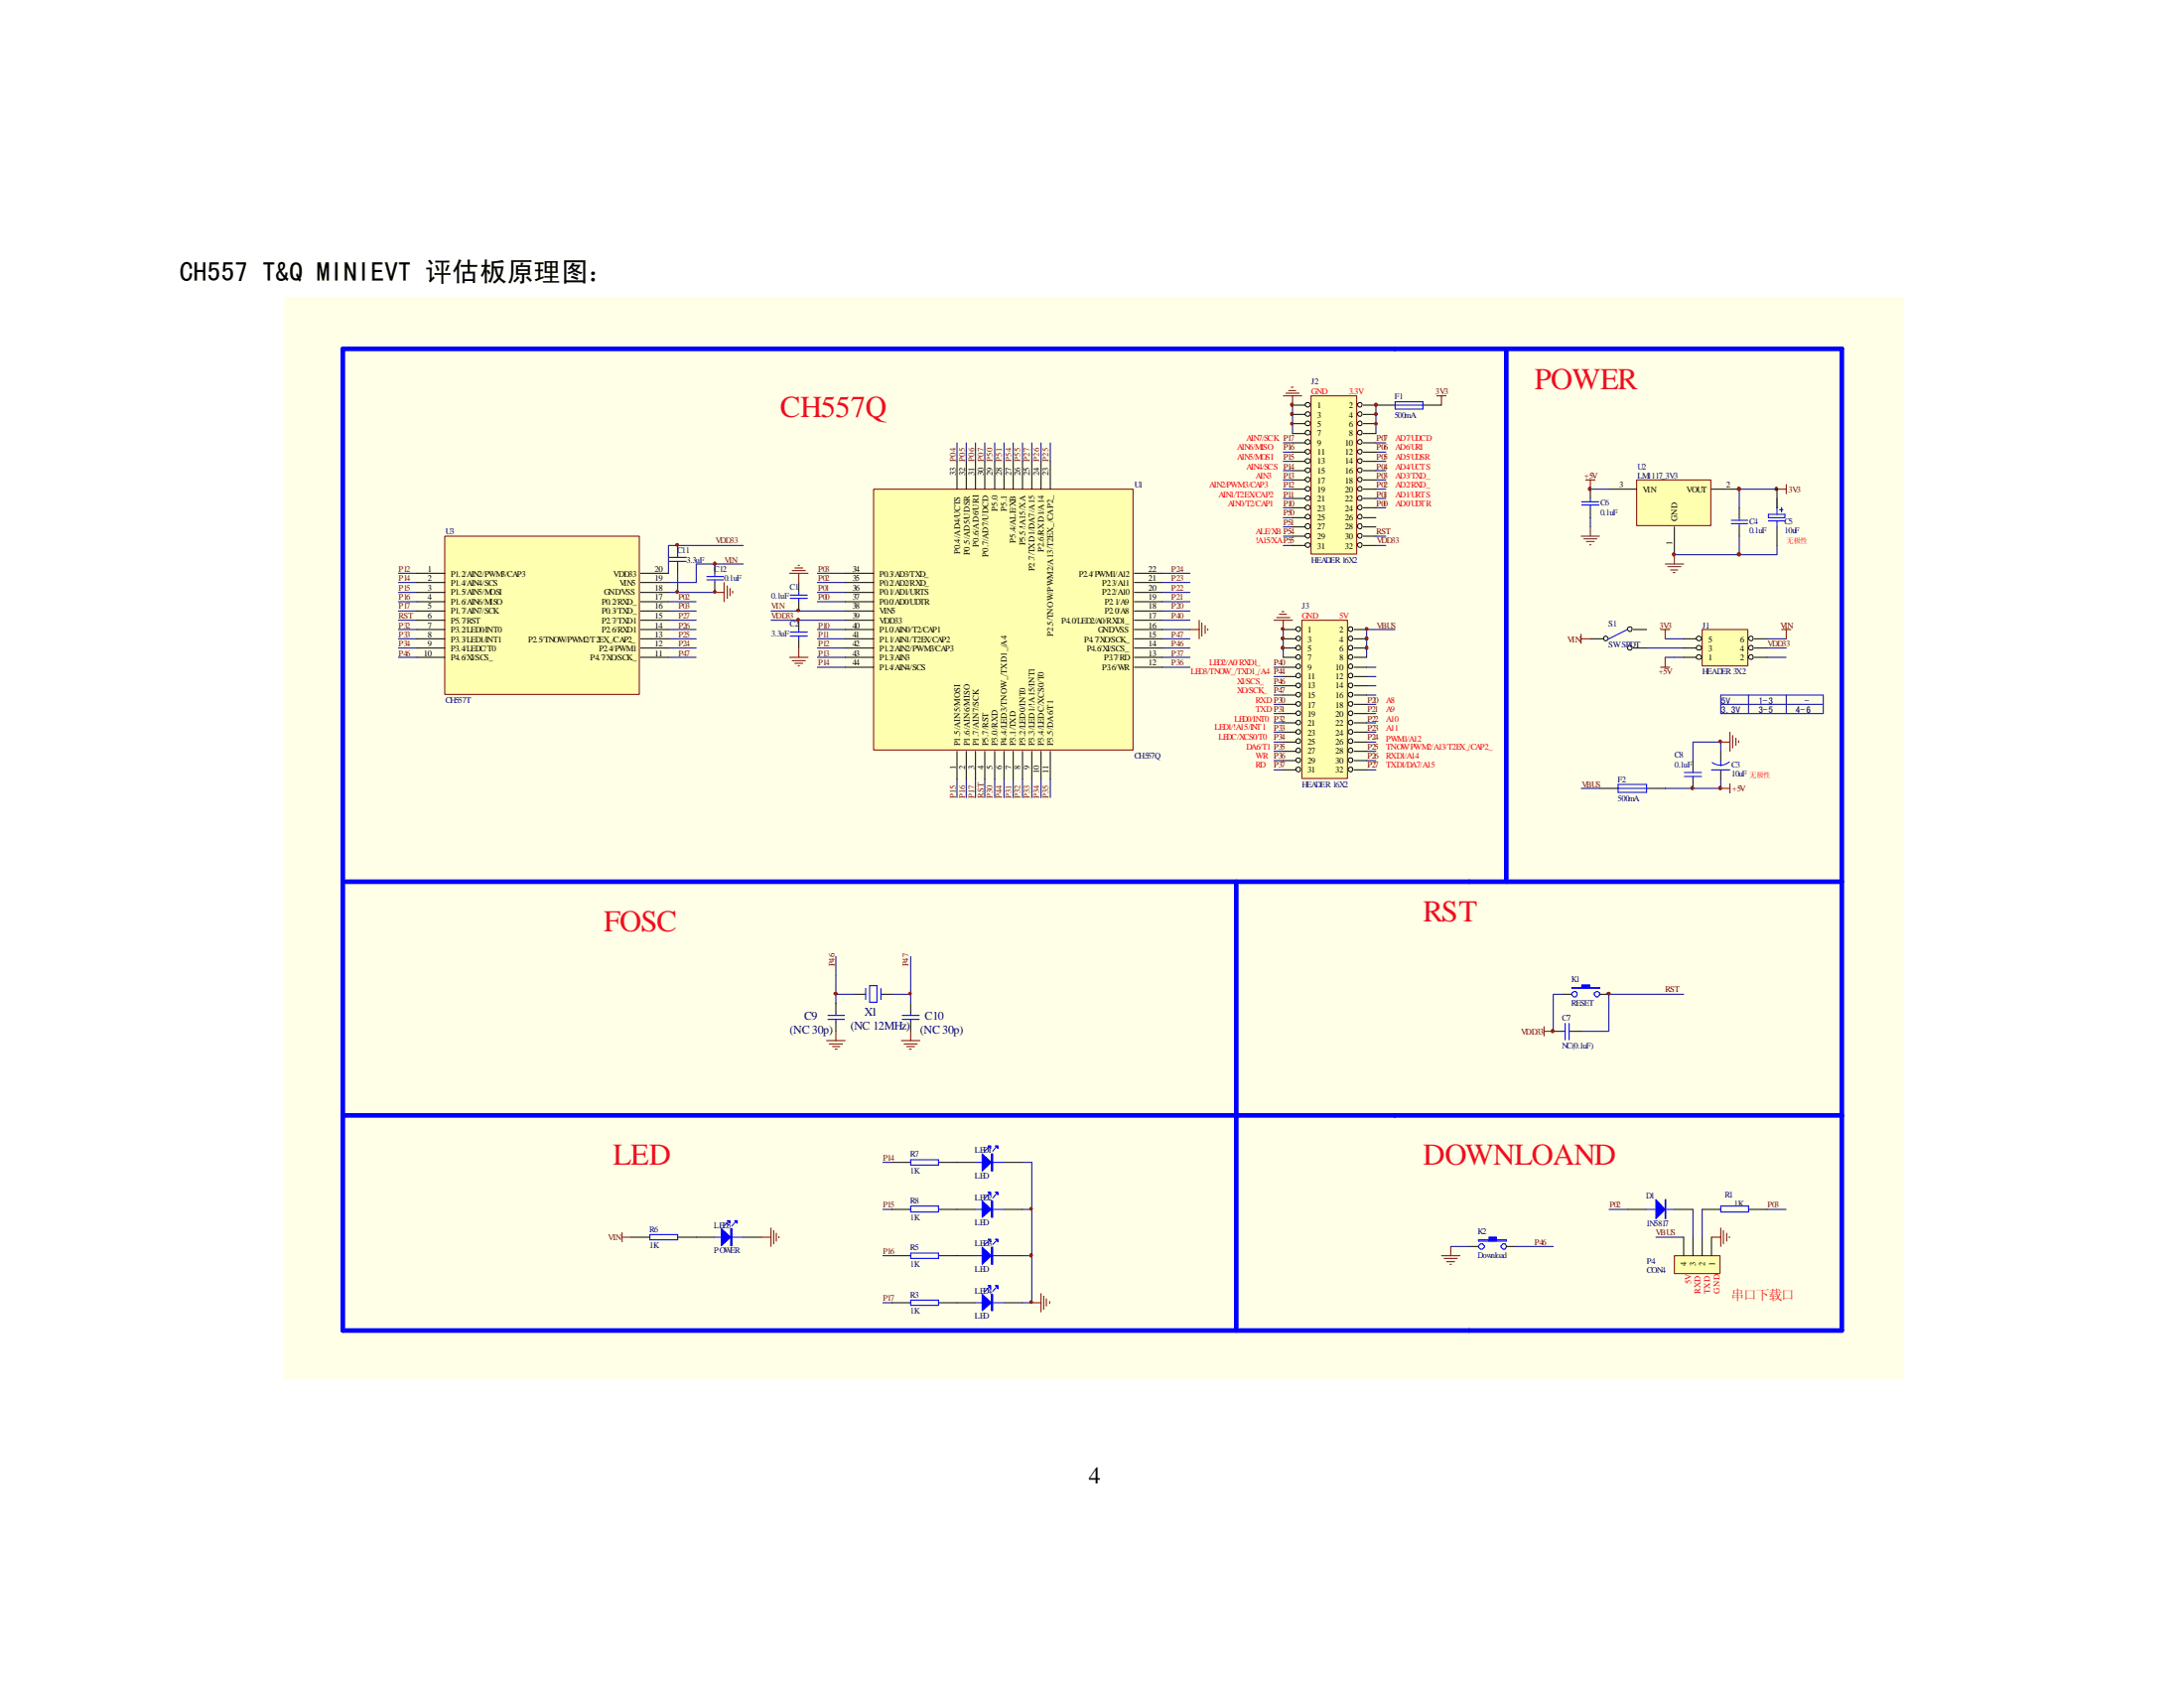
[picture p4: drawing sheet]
<svg xmlns="http://www.w3.org/2000/svg" width="279mm" height="216mm" viewBox="0 0 279 216" stroke-linecap="round" stroke-linejoin="round" font-family="sans-serif">
<path d="M36.4 38h207.2v138.4h-207.2z" fill-rule="evenodd" fill="#ffffe8"/>
<g fill="none" stroke="#000080" stroke-width=".13">
<path d="M122.4 56.6v2.4M123.6 56.6v2.4M124.8 56.6v2.4M126 56.6v2.4M127.3 56.6v2.4M128.4 56.6v2.4M129.6 56.6v2.4M130.8 56.6v2.4M132 56.6v2.4M133.2 56.6v2.4M134.4 56.6v2.4M98.6 79.3h9.5"/>
<path d="M98.6 78.1h9.5M104.6 73.3h3.5M104.6 74.5h3.5M104.6 75.8h3.5M104.6 77h3.5M148.7 73.3h3.5M148.7 74.5h3.5M148.7 75.8h3.5M148.7 77h3.5M148.7 79.3h3.5M148.7 78.1h3.5M104.6 82.9h3.5"/>
<path d="M104.6 80.5h3.5M104.6 81.7h3.5M104.6 84.1h3.5M104.6 85.3h3.5M122.4 99.7v2.3M123.6 99.7v2.3M124.8 99.7v2.3M126 99.7v2.3M127.3 99.7v2.3M128.4 99.7v2.3M129.6 99.7v2.3M130.8 99.7v2.3"/>
<path d="M132 99.7v2.3M133.2 99.7v2.3M134.4 99.7v2.3M148.7 82.9h3.5M148.7 80.5h3.5M148.7 81.7h3.5M148.7 84.1h3.5M148.7 85.3h3.5"/>
</g>
<g fill="none" stroke="#000" stroke-width=".13">
<path d="M102.2 74.5v1.3M102.2 77v1.1M102.2 79.3v1.2M102.2 81.7v1.2M216.6 97.3v1.2M216.6 99.7v1.1M204.6 100.8h2.4M210.7 100.8h2.3M106.9 128.4v1.1M106.9 130.7v1.2M109.3 127.2h1.3M112.9 127.2h1.2"/>
<path d="M116.5 128.4v1.1M116.5 130.7v1.2"/>
</g>
<g fill="none" stroke="#00f" stroke-width=".13">
<path d="M101.1 76.5h2.2M101.1 76.1h2.2M102.2 75.8v.3M102.2 76.5v.5M101.1 81.4h2.2M101.1 80.9h2.2M102.2 80.5v.4M102.2 81.4v.3M215.5 98.8h2.2M215.5 99.3h2.2M216.6 98.5v.3M216.6 99.3v.4"/>
<path d="M207 100.3h3.7v1h-3.7zM207 100.8h3.7M105.9 130.4h2.1M105.9 129.9h2.1M106.9 129.5v.4M106.9 130.4v.3M110.6 127.2h.1M110.7 126.4v1.4M111.3 126.1h.9v2.1h-.9zM112.7 126.4v1.4M112.7 127.2h.2M115.4 130.4h2.2"/>
<path d="M115.4 129.9h2.2M116.5 129.5v.4M116.5 130.4v.3"/>
</g>
<g fill="none" stroke="#800000" stroke-width=".13">
<path d="M101 73.3h2.4M101.3 73h1.7M101.7 72.6h1M102.1 72.3h.2M102.2 73.3v1.2M153.4 79.3v2.4M153.8 79.7v1.7M202.9 61.4h1.1M203.5 61.4v1.2M101 84.1h2.4M101.3 84.5h1.7M101.7 84.8h1"/>
<path d="M102.1 85.2h.2M102.2 82.9v1.2M152.2 80.5h1.2M154.2 80v1M154.5 80.4v.2M105.7 133.1h2.4M106.1 133.5h1.7M106.5 133.9h.9M106.8 134.2h.3M106.9 131.9v1.2M115.3 133.1h2.4M115.7 133.5h1.6"/>
<path d="M116 133.9h1M116.3 134.2h.3M116.5 131.9v1.2"/>
</g>
<path d="M209.4 61.4h9.5v5.8h-9.5z" fill-rule="evenodd" fill="#ffffb0" stroke="#800000" stroke-width=".13"/>
<g fill="none" stroke="#000" stroke-width=".13">
<path d="M203.5 62.6v1.2M203.5 64.9v1.3M205.8 62.6h3.6M214.2 67.4v3.6M218.9 62.6h3.6M222.5 64.9v1.3M222.5 67.4v1.2M198.7 131.9h1.2M199.9 127.2h1.2M201.1 131.9h1.2M204.6 127.2h1.2M80.8 158.2h2.3"/>
<path d="M86.7 158.2h4.7M95.1 158.2h2.4M114.1 154.7h2.4M114.1 148.7h2.4M120.1 154.7h4.7M120.1 148.7h4.7M128.4 154.7h2.4M128.4 148.7h2.4M114.1 166.6h2.4M114.1 160.6h2.4M120.1 166.6h4.7M120.1 160.6h4.7"/>
<path d="M128.4 166.6h2.4M128.4 160.6h2.4"/>
</g>
<g fill="none" stroke="#000080" stroke-width=".13">
<path d="M203.5 62.6h2.3M203.5 66.2v1.2M214.2 71h13.1M222.5 68.6v2.4M227.3 62.6h-4.8v2.3M213 84.1h2.4M213 82.9h2.4M213 81.7h2.4M106.9 124.8v2.4M109.3 127.2h-2.4v1.2M114.1 127.2h2.4v1.2M116.5 124.8v2.4"/>
<path d="M199.9 127.2h-1.2v4.7M215.4 127.2h-9.6v4.7h-3.5M130.8 148.7h1.2M130.8 154.7h1.2M130.8 160.6h1.2M130.8 166.6h1.2"/>
</g>
<g fill="none" stroke="#00f" stroke-width=".13">
<path d="M202.4 64.6h2.2M202.4 64.2h2.2M203.5 63.8v.4M203.5 64.6v.3M221.5 67h2.1M221.5 66.5h2.1M222.5 66.2v.3M222.5 67v.4M199.9 131.9h.3M200.2 130.9v2.1M200.7 131.9h.4M200.7 130.9v2.1"/>
<path d="M201.1 126.3h3.5v.1h-3.5zM201.1 127l.2-.2h.3l.2 .2v.3l-.2 .2h-.3l-.2-.2zM202.4 126.4v-.4h1v.4M202.4 126.2h1M202.4 126.1h1M202.5 126v.4M202.6 126v.4M202.8 126v.4M202.9 126v.4M203.1 126v.4M203.2 126v.4M204 127l.4-.2 .2 .2v.3l-.2 .2h-.2l-.2-.2z"/>
<path d="M83.1 157.9h3.6v.7h-3.6zM91.4 158.2h3.7M93.1 156.3l-.5 .5M94.1 156.3l-.5 .5M116.5 148.3h3.6v.7h-3.6zM116.5 154.3h3.6v.7h-3.6zM124.8 154.7h3.6M124.8 148.7h3.6M126.5 158.8l-.5 .4M126.5 152.7l-.5 .5M126.5 146.7l-.5 .5M127.4 158.8l-.4 .4"/>
<path d="M127.4 152.7l-.4 .5M127.4 146.7l-.4 .5M116.5 160.3h3.6v.7h-3.6zM116.5 166.3h3.6v.7h-3.6zM124.8 166.6h3.6M124.8 160.6h3.6M126.5 164.7l-.5 .5M127.4 164.7l-.4 .5"/>
</g>
<path d="M202.3 68.6h2.3M202.6 68.9h1.7M202.9 69.3h1.1M203.4 69.7h.1M203.5 67.4v1.2M213 72.1h2.4M213.4 72.5h1.7M213.7 72.9h.9M214 73.2h.3M214.2 71v1.1M79.6 157.6v1.2M79.6 158.2h1.2" fill="none" stroke="#781915" stroke-width=".13"/>
<path d="M227.1 62.4h.3v.3h-.3z" fill-rule="evenodd" fill="#800000" stroke="#800000" stroke-width=".13"/>
<g fill="none" stroke="#800000" stroke-width=".13">
<path d="M227.3 62.6h1.2M228.5 62v1.2M212.4 80.5h1.2M212.4 85.3h1.2M213 80.5v1.2M213 84.1v1.2M197.5 131.3v1.2M197.5 131.9h1.2M97.5 158.2h1.1M98.6 157.1v2.3M99 157.4v1.7M99.3 157.7v1.1"/>
<path d="M99.7 158.2v.1"/>
</g>
<g fill="#00f" stroke="#00f" stroke-width=".13">
<path d="M125.6 165.5l1.2 1.1-1.2 1z" fill-rule="evenodd"/>
<path d="M126.8 165.5h.2v2.1h-.2z" fill-rule="evenodd"/>
<path d="M127.3 164.4h.4v.4z" fill-rule="evenodd"/>
<path d="M126.4 164.4h.3v.4z" fill-rule="evenodd"/>
<path d="M125.6 159.5l1.2 1.1-1.2 1.1z" fill-rule="evenodd"/>
<path d="M126.8 159.5h.2v2.2h-.2z" fill-rule="evenodd"/>
<path d="M127.3 158.5h.4v.3z" fill-rule="evenodd"/>
<path d="M126.4 158.5h.3v.3z" fill-rule="evenodd"/>
<path d="M125.6 153.6l1.2 1.1-1.2 1z" fill-rule="evenodd"/>
<path d="M126.8 153.6h.2v2.1h-.2z" fill-rule="evenodd"/>
<path d="M127.3 152.5h.4v.3z" fill-rule="evenodd"/>
<path d="M126.4 152.5h.3v.3z" fill-rule="evenodd"/>
<path d="M125.6 147.6l1.2 1.1-1.2 1.1z" fill-rule="evenodd"/>
<path d="M126.8 147.6h.2v2.2h-.2z" fill-rule="evenodd"/>
<path d="M127.3 146.6h.4v.3z" fill-rule="evenodd"/>
<path d="M126.4 146.6h.3v.3z" fill-rule="evenodd"/>
<path d="M92.3 157.1l1.2 1.1-1.2 1.1z" fill-rule="evenodd"/>
<path d="M93.5 157.1h.1v2.2h-.1z" fill-rule="evenodd"/>
<path d="M94 156.1h.3v.4z" fill-rule="evenodd"/>
<path d="M93 156.1h.4v.4z" fill-rule="evenodd"/>
</g>
<path d="M43.9 112.8h144.1" fill="none" stroke="#00f" stroke-width=".59"/>
<path d="M217.8 80.5h5.8v4.7h-5.8z" fill-rule="evenodd" fill="#ffffb0" stroke="#800000" stroke-width=".13"/>
<g fill="none" stroke="#000" stroke-width=".13">
<path d="M203.5 81.7h1.6M209 82.9h1.7M209 80.5h1.7M215.4 84.1h1.6M215.4 82.9h1.6M215.4 81.7h1.6M224.5 84.1h1.6M224.5 82.9h1.6M224.5 81.7h1.6M188 159.4h1.1M192.7 159.4h1.3"/>
<circle cx="205.4" cy="81.7" r=".3"/>
<circle cx="208.5" cy="80.5" r=".29"/>
<circle cx="208.5" cy="82.9" r=".29"/>
<circle cx="217.4" cy="84" r=".32"/>
<circle cx="217.4" cy="82.9" r=".32"/>
<circle cx="217.4" cy="81.7" r=".31"/>
<circle cx="224" cy="84" r=".29"/>
<circle cx="224" cy="82.9" r=".29"/>
<circle cx="224" cy="81.7" r=".29"/>
</g>
<path d="M220.1 94.9h-3.5v2.4M226.1 82.9h2.4M226.1 84.1h2.4M226.1 81.7h2.4M202.3 100.8h2.3M213 100.8h7.1M106.9 122.3v2.5M116.5 122.3v2.5M185.6 159.4h2.4M194 159.4h4.7" fill="none" stroke="#000080" stroke-width=".13"/>
<path d="M220.1 88.9h13.2v2.4h-13.2zM220.1 90.1h13.2M223.7 88.9v2.4M228.5 88.9v2.4" fill="none" stroke="#0000b4" stroke-width=".13"/>
<g fill="none" stroke="#800000" stroke-width=".13">
<path d="M202.3 81.1v1.2M202.3 81.7h1.2M220.1 94.9h1.2M221.3 93.6v2.5M221.7 94.1v1.6M222.1 94.4v.9M222.4 94.7v.3M227.9 80.5h1.2M228.5 80.5v1.2M220.1 100.8h1.2M221.3 100.2v1.2M185.6 159.4v1.2"/>
<path d="M184.4 160.6h2.4M184.7 161h1.7M185.1 161.4h1M185.5 161.7h.2"/>
</g>
<g fill="none" stroke="#00f" stroke-width=".13">
<path d="M208.2 80.5l-2.4 1.2M189.1 158.6h3.6v.2h-3.6zM189.1 159.3l.3-.2h.3l.2 .2v.2l-.2 .3h-.3l-.3-.3zM190.5 158.8v-.6h.9v.6M190.5 158.5h.9M190.5 158.3h.9M190.6 158.2v.6M190.8 158.2v.6M190.9 158.2v.6M191.1 158.2v.6M191.2 158.2v.6M191.3 158.2v.6"/>
<path d="M192.3 159.1h.2l.2 .2-.2 .5h-.2l-.3-.3v-.2z"/>
</g>
<path d="M43.9 44.6v125.6h144.1M43.9 142.7h134.6" fill="none" stroke="#00f" stroke-width=".59"/>
<path d="M214.2 160.6h5.8v2.3h-5.8z" fill-rule="evenodd" fill="#ffffb0" stroke="#800000" stroke-width=".13"/>
<path d="M176 51.8h2.5M182 51.8h2.4M208.2 154.7h2.5M214.2 154.7h2.4M215.4 158.2v2.4M216.6 158.2v2.4M217.8 158.2v2.4M217.8 154.7h2.3M218.9 158.2v2.4M223.7 154.7h2.4" fill="none" stroke="#000" stroke-width=".13"/>
<path d="M178.5 51.4h3.5v.9h-3.5zM178.5 51.8h3.5M210.7 154.7h3.5M220.1 154.3h3.6v.7h-3.6z" fill="none" stroke="#00f" stroke-width=".13"/>
<g fill="#00f" stroke="#00f" stroke-width=".13">
<path d="M213 153.4h.1v2.5h-.1z" fill-rule="evenodd"/>
<path d="M211.8 153.4l1.2 1.3-1.2 1.2z" fill-rule="evenodd"/>
</g>
<g fill="none" stroke="#800000" stroke-width=".13">
<path d="M164.2 50.6h2.3M164.5 50.3h1.7M164.8 50h1M165.2 49.5h.2M165.4 50.6v1.2M183.8 50.6h1.2M184.4 50.6v1.2M163 79.3h2.4M163.3 79h1.7M163.7 78.6h.9M164 78.2h.3M164.2 79.3v1.2"/>
<path d="M218.9 158.2h1.2M220.1 157.1v2.3M220.5 157.4v1.7M220.9 157.7v1.1M221.2 158.2v.1M132 166.6h1.2M133.2 165.4v2.4M133.5 165.8v1.7M133.9 166.1v.9M134.3 166.5v.2"/>
</g>
<g fill="none" stroke="#000080" stroke-width=".13">
<path d="M164.2 56.6h1.2M164.2 57.8h1.2M164.2 59h1.2M165.4 51.8v3.7M176 51.8v3.7M176 56.6h1.3M176 57.8h1.3M176 59h1.3M164.2 68.6h1.2M164.2 66.2h1.2M164.2 67.4h1.2M164.2 69.8h1.2"/>
<path d="M164.2 60.2h1.2M164.2 61.4h1.2M164.2 62.6h1.2M164.2 63.8h1.2M164.2 64.9h1.2M176 68.6h1.3M176 60.2h1.3M176 61.4h1.3M176 62.6h1.3M176 63.8h1.3M176 64.9h1.3M163 85.3h1.2"/>
<path d="M163 86.5h1.2M163 87.7h1.2M163 88.9h1.2M163 98.5h1.2M163 97.3h1.2M163 96.1h1.2M163 94.9h1.2M163 93.6h1.2M163 92.5h1.2M163 91.3h1.2M163 90.1h1.2M164.2 80.5v3.6"/>
<path d="M174.8 85.3h1.2M174.8 86.5h1.2M174.8 87.7h1.2M174.8 88.9h1.2M174.8 98.5h1.2M174.8 97.3h1.2M174.8 96.1h1.2M174.8 94.9h1.2M174.8 93.6h1.2M174.8 92.5h1.2M174.8 91.3h1.2M174.8 90.1h1.2"/>
<path d="M178.5 80.5h-3.7v3.6M112.9 154.7h1.2M112.9 148.7h1.2M132 148.7v17.9M205.8 154.7h2.4M211.8 158.2h3.6M216.6 154.7v3.5M217.8 154.7v3.5M226.1 154.7h2.4M112.9 160.6h1.2M112.9 166.6h1.2"/>
</g>
<path d="M43.9 44.6h191.7v125.6h-47.6M192.7 44.6v68.2M158.2 112.8v57.4M188 112.8h47.6M178.5 142.7h57.1" fill="none" stroke="#00f" stroke-width=".59"/>
<path d="M167.7 50.6h5.9v20.3h-5.9z" fill-rule="evenodd" fill="#ffffb0" stroke="#800000" stroke-width=".13"/>
<g fill="none" stroke="#000" stroke-width=".13">
<path d="M165.4 51.8h1.6M165.4 53h1.6M165.4 54.2h1.6M165.4 55.5h1.6M165.4 56.6h1.6M165.4 57.8h1.6M165.4 59h1.6M174.4 51.8h1.6M174.4 53h1.6M174.4 54.2h1.6M174.4 55.5h1.6M174.4 56.6h1.6"/>
<path d="M174.4 57.8h1.6M174.4 59h1.6M165.4 60.2h1.6M165.4 61.4h1.6M165.4 62.6h1.6M165.4 63.8h1.6M165.4 64.9h1.6M165.4 66.2h1.6M165.4 67.4h1.6M165.4 68.6h1.6M165.4 69.8h1.6M174.4 60.2h1.6"/>
<path d="M174.4 61.4h1.6M174.4 62.6h1.6M174.4 63.8h1.6M174.4 64.9h1.6M174.4 66.2h1.6M174.4 67.4h1.6M174.4 68.6h1.6M174.4 69.8h1.6"/>
<circle cx="167.3" cy="57.8" r=".32"/>
<circle cx="167.3" cy="56.5" r=".32"/>
<circle cx="167.3" cy="59" r=".32"/>
<circle cx="167.3" cy="55.3" r=".32"/>
<circle cx="167.3" cy="54.2" r=".32"/>
<circle cx="167.3" cy="51.8" r=".31"/>
<circle cx="167.3" cy="53" r=".31"/>
<circle cx="174" cy="53" r=".29"/>
<circle cx="174" cy="57.8" r=".29"/>
<circle cx="174" cy="56.5" r=".29"/>
<circle cx="174" cy="55.3" r=".29"/>
<circle cx="174" cy="59" r=".29"/>
<circle cx="174" cy="54.2" r=".29"/>
<circle cx="174" cy="51.8" r=".28"/>
<circle cx="167.3" cy="67.3" r=".33"/>
<circle cx="167.3" cy="69.7" r=".32"/>
<circle cx="167.3" cy="63.7" r=".32"/>
<circle cx="167.3" cy="68.5" r=".32"/>
<circle cx="167.3" cy="66.1" r=".32"/>
<circle cx="167.3" cy="64.9" r=".32"/>
<circle cx="167.3" cy="60.1" r=".32"/>
<circle cx="167.3" cy="61.3" r=".31"/>
<circle cx="167.3" cy="62.5" r=".31"/>
<circle cx="173.9" cy="67.3" r=".31"/>
<circle cx="174" cy="62.5" r=".29"/>
<circle cx="174" cy="69.7" r=".29"/>
<circle cx="174" cy="66.1" r=".29"/>
<circle cx="174" cy="63.7" r=".29"/>
<circle cx="174" cy="68.5" r=".29"/>
<circle cx="174" cy="64.9" r=".29"/>
<circle cx="174" cy="60.1" r=".29"/>
<circle cx="174" cy="61.3" r=".28"/>
</g>
<path d="M166.5 79.3h5.9v20.3h-5.9z" fill-rule="evenodd" fill="#ffffb0" stroke="#800000" stroke-width=".13"/>
<g fill="none" stroke="#000" stroke-width=".13">
<path d="M164.2 80.5h1.6M164.2 81.7h1.6M164.2 82.9h1.6M164.2 84.1h1.6M164.2 85.3h1.6M164.2 86.5h1.6M164.2 87.7h1.6M164.2 88.9h1.6M164.2 90.1h1.6M164.2 91.3h1.6M164.2 92.5h1.6M164.2 93.6h1.6"/>
<path d="M164.2 94.9h1.6M164.2 96.1h1.6M164.2 97.3h1.6M164.2 98.5h1.6M173.2 80.5h1.6M173.2 81.7h1.6M173.2 82.9h1.6M173.2 84.1h1.6M173.2 85.3h1.6M173.2 86.5h1.6M173.2 87.7h1.6M173.2 88.9h1.6"/>
<path d="M173.2 90.1h1.6M173.2 91.3h1.6M173.2 92.5h1.6M173.2 93.6h1.6M173.2 94.9h1.6M173.2 96.1h1.6M173.2 97.3h1.6M173.2 98.5h1.6"/>
<circle cx="166.1" cy="92.4" r=".29"/>
<circle cx="166.1" cy="84" r=".29"/>
<circle cx="166.1" cy="86.4" r=".29"/>
<circle cx="166.1" cy="97.2" r=".29"/>
<circle cx="166.1" cy="80.5" r=".29"/>
<circle cx="166.1" cy="93.6" r=".29"/>
<circle cx="166.1" cy="96" r=".29"/>
<circle cx="166.1" cy="82.9" r=".29"/>
<circle cx="166.1" cy="85.2" r=".29"/>
<circle cx="166.1" cy="94.8" r=".29"/>
<circle cx="166.1" cy="98.4" r=".29"/>
<circle cx="166.1" cy="88.8" r=".29"/>
<circle cx="166.1" cy="87.7" r=".29"/>
<circle cx="166.1" cy="90" r=".29"/>
<circle cx="166.1" cy="81.7" r=".29"/>
<circle cx="166.1" cy="91.2" r=".28"/>
<circle cx="172.8" cy="92.4" r=".29"/>
<circle cx="172.8" cy="84" r=".29"/>
<circle cx="172.8" cy="86.4" r=".29"/>
<circle cx="172.8" cy="97.2" r=".29"/>
<circle cx="172.8" cy="80.5" r=".29"/>
<circle cx="172.8" cy="93.6" r=".29"/>
<circle cx="172.8" cy="96" r=".29"/>
<circle cx="172.8" cy="82.9" r=".29"/>
<circle cx="172.8" cy="85.2" r=".29"/>
<circle cx="172.8" cy="88.8" r=".29"/>
<circle cx="172.8" cy="94.8" r=".29"/>
<circle cx="172.8" cy="98.4" r=".29"/>
<circle cx="172.8" cy="87.7" r=".29"/>
<circle cx="172.8" cy="90" r=".29"/>
<circle cx="172.8" cy="81.7" r=".29"/>
<circle cx="172.8" cy="91.2" r=".28"/>
</g>
<path d="M176 69.8h1.3M227.3 63.8v1.1M227.3 69.8v1.2M210.7 82.9h2.3M220.1 94.9v1.2M220.1 99.7v1.1" fill="none" stroke="#000080" stroke-width=".13"/>
<g fill="#800000" stroke="#800000" stroke-width=".13">
<path d="M198.5 131.7h.1h.1v.3h-.2z" fill-rule="evenodd"/>
<path d="M205.6 127h.3v.2h-.3v-.1z" fill-rule="evenodd"/>
<path d="M106.7 127h.4v.2h-.4v-.1z" fill-rule="evenodd"/>
<path d="M131.8 160.4h.1l.2 .1-.2 .3-.1-.1z" fill-rule="evenodd"/>
<path d="M165.2 51.6h.1l.1 .1-.1 .3-.1-.1z" fill-rule="evenodd"/>
<path d="M175.9 51.6h.1l.2 .1-.2 .3-.1-.1z" fill-rule="evenodd"/>
<path d="M165.2 52.8l.1-.1 .1 .1v.3h-.2z" fill-rule="evenodd"/>
<path d="M175.9 52.8l.1-.1 .1 .1v.3h-.2z" fill-rule="evenodd"/>
<path d="M174.7 80.3h.3v.2h-.3z" fill-rule="evenodd"/>
<path d="M164 81.5l.1-.1 .2 .2-.2 .3-.1-.1z" fill-rule="evenodd"/>
<path d="M174.7 81.5h.3v.3h-.3z" fill-rule="evenodd"/>
<path d="M164 82.7l.1-.1 .1 .1v.3h-.2z" fill-rule="evenodd"/>
<path d="M174.7 82.7l.1-.1 .2 .1v.3h-.3z" fill-rule="evenodd"/>
<path d="M203.3 62.4h.2v.3h-.2z" fill-rule="evenodd"/>
<path d="M214 70.7h.1l.2 .2-.2 .2h-.1z" fill-rule="evenodd"/>
<path d="M222.3 62.4l.3-.1 .1 .3-.1 .1h-.3z" fill-rule="evenodd"/>
<path d="M222.3 70.7h.3v.4h-.2l-.2-.2z" fill-rule="evenodd"/>
<path d="M216.4 100.6h.1l.2 .2-.2 .2-.1-.1z" fill-rule="evenodd"/>
<path d="M219.9 100.6h.3v.3l-.2 .1-.1-.1z" fill-rule="evenodd"/>
<path d="M219.9 94.7h.3v.2h-.3z" fill-rule="evenodd"/>
<circle cx="102.1" cy="78.1" r=".17"/>
<circle cx="102.1" cy="79.2" r=".17"/>
<circle cx="116.4" cy="127.1" r=".17"/>
<circle cx="131.9" cy="154.6" r=".17"/>
<circle cx="131.9" cy="166.5" r=".17"/>
<circle cx="165.3" cy="54.2" r=".17"/>
<circle cx="176" cy="54.2" r=".17"/>
<circle cx="164.1" cy="80.4" r=".17"/>
</g>
<path d="M111.8 62.6h33.1v33.3h-33.1z" fill-rule="evenodd" fill="#ffffb0" stroke="#800000" stroke-width=".13"/>
<g fill="none" stroke="#000" stroke-width=".13">
<path d="M122.4 59v3.6M123.6 59v3.6M124.8 59v3.6M126 59v3.6M127.3 59v3.6M128.4 59v3.6M129.6 59v3.6M130.8 59v3.6M132 59v3.6M133.2 59v3.6M134.4 59v3.6M86.7 69.8v1.2"/>
<path d="M86.7 72.1v1.2M91.4 72.1v1.2M91.4 74.5v1.3M108.1 79.3h3.7M108.1 78.1h3.7M108.1 77h3.7M108.1 75.8h3.7M108.1 74.5h3.7M108.1 73.3h3.7M145.1 79.3h3.6M145.1 78.1h3.6M145.1 77h3.6"/>
<path d="M145.1 75.8h3.6M145.1 74.5h3.6M145.1 73.3h3.6M227.3 62.6v2.3M227.3 67.4v2.4M108.1 85.3h3.7M108.1 84.1h3.7M108.1 82.9h3.7M108.1 81.7h3.7M108.1 80.5h3.7M122.4 96.1v3.6M123.6 96.1v3.6"/>
<path d="M124.8 96.1v3.6M126 96.1v3.6M127.3 96.1v3.6M128.4 96.1v3.6M129.6 96.1v3.6M130.8 96.1v3.6M132 96.1v3.6M133.2 96.1v3.6M134.4 96.1v3.6M145.1 85.3h3.6M145.1 84.1h3.6M145.1 82.9h3.6"/>
<path d="M145.1 81.7h3.6M145.1 80.5h3.6M220.1 96.1v1.2M220.1 98.5v1.2"/>
</g>
<g fill="none" stroke="#00f" stroke-width=".13">
<path d="M85.6 71.8h2.2M85.6 71.3h2.2M86.7 71v.3M86.7 71.8v.3M90.4 74.2h2.1M90.4 73.7h2.1M91.4 73.3v.4M91.4 74.2v.3M226.2 65.8h2.1v.4h-2.1zM226.2 66.6h2.1M227.3 64.9v.9M227.3 66.6v.8"/>
<path d="M227.7 65.2h.4M227.9 64.9v.5M218.9 98.5h2.4M220.1 97.3v.7M221.2 97.5a1.78 1.78 0 0 1-2.2 0"/>
</g>
<g fill="none" stroke="#000080" stroke-width=".13">
<path d="M51 77h2.3M51 78.1h2.3M51 73.3h2.3M51 74.5h2.3M51 75.8h2.3M51 79.3h2.3M85.5 77h3.6M85.5 78.1h3.6M85.5 75.8h5.9M85.5 79.3h3.6M86.7 73.3v2.5M95.1 69.8h-9.6v3.5"/>
<path d="M95.1 72.1h-6v2.4h-3.6M51 84.1h2.3M51 80.5h2.3M51 81.7h2.3M51 82.9h2.3M85.5 84.1h3.6M85.5 80.5h3.6M85.5 81.7h3.6M85.5 82.9h3.6"/>
</g>
<path d="M91.4 75.8h1.2M92.6 74.5v2.5M93 74.9v1.6M93.4 75.3v.9M93.7 75.6v.3" fill="none" stroke="#800000" stroke-width=".13"/>
<g fill="#800000" stroke="#800000" stroke-width=".13">
<path d="M91.3 71.9h.3v.4h-.3z" fill-rule="evenodd"/>
<path d="M86.5 69.6h.3v.2h-.3z" fill-rule="evenodd"/>
<path d="M86.5 75.6h.3v.2h-.3z" fill-rule="evenodd"/>
<circle cx="91.4" cy="75.7" r=".17"/>
</g>
<path d="M56.9 68.6h24.9v20.2h-24.9z" fill-rule="evenodd" fill="#ffffb0" stroke="#800000" stroke-width=".13"/>
<g fill="none" stroke="#000" stroke-width=".13">
<path d="M53.3 75.8h3.6M53.3 77h3.6M53.3 78.1h3.6M53.3 79.3h3.6M53.3 74.5h3.6M53.3 73.3h3.6M82 75.8h3.5M82 77h3.5M82 78.1h3.5M82 79.3h3.5M82 74.5h3.5M82 73.3h3.5"/>
<path d="M53.3 80.5h3.6M53.3 81.7h3.6M53.3 84.1h3.6M53.3 82.9h3.6M82 80.5h3.5M82 81.7h3.5M82 84.1h3.5M82 82.9h3.5"/>
</g>
<g font-size="3.9" fill="#ed0e22">
<text x="99.8" y="53.3">CH557Q</text>
<text x="196.3" y="49.8">POWER</text>
<text x="77.2" y="119.1">FOSC</text>
<text x="182" y="117.9">RST</text>
<text x="78.4" y="149">LED</text>
<text x="182" y="149">DOWNLOAND</text>
</g>
<text font-size="3.5" x="22.9" y="36">CH557 T&amp;Q MINIEVT 评估板原理图：</text>
<text font-size="3" x="139.3" y="189.7">4</text>
<text font-size="1.8" fill="#ed0e22" x="221.4" y="166.2">串口下载口</text>
<g font-size="1.5" fill="#000080">
<text x="102.9" y="130.5">C9</text>
<text x="108.8" y="131.7">(NC 12MHz)</text>
<text x="110.6" y="129.9">X1</text>
<text x="118.3" y="130.5">C10</text>
<text x="101" y="132.2">(NC30p)</text>
<text x="117.7" y="132.2">(NC30p)</text>
</g>
<g font-size="1.2" fill="#000080">
<text x="220.2" y="90">5V</text>
<text x="220.2" y="91.2">3.3V</text>
<text x="225" y="90">1-3</text>
<text x="225" y="91.2">3-5</text>
<text x="229.7" y="91.2">4-6</text>
<text x="230.9" y="90">-</text>
</g>
<g font-size="1.1" fill="#000080">
<text x="167.7" y="49.2">J2</text>
<text x="178.4" y="51.1">F1</text>
<text x="178.4" y="53.4">500mA</text>
<text x="145.1" y="62.4">U1</text>
<text x="204.7" y="64.7">C6</text>
<text x="204.7" y="65.9">0.1uF</text>
<text x="209.5" y="60">U2</text>
<text x="209.5" y="61.2">LM1117_3V3</text>
<text x="57" y="68.3">U3</text>
<text x="86.6" y="70.8">C11</text>
<text x="87.8" y="72">3.3uF</text>
<text x="167.7" y="72">HEADER 16X2</text>
<text x="223.8" y="67.1">C4</text>
<text x="223.8" y="68.2">0.1uF</text>
<text x="228.3" y="67.1">C5</text>
<text x="228.3" y="68.2">10uF</text>
<text x="91.4" y="73.2">C12</text>
<text x="92.6" y="74.3">0.1uF</text>
<text x="98.6" y="76.6">0.1uF</text>
<text x="101" y="75.4">C1</text>
<text x="166.5" y="77.9">J3</text>
<text x="98.6" y="81.4">3.3uF</text>
<text x="101" y="80.2">C2</text>
<text x="205.7" y="80.2">S1</text>
<text x="205.7" y="82.8">SWSPDT</text>
<text x="217.8" y="80.3">J1</text>
<text x="57" y="89.9">CH557T</text>
<text x="217.8" y="86.3">HEADER 3X2</text>
<text x="145.1" y="97">CH557Q</text>
<text x="166.5" y="100.7">HEADER 16X2</text>
<text x="206.9" y="100.1">F2</text>
<text x="214.2" y="96.9">C8</text>
<text x="214.2" y="98.1">0.1uF</text>
<text x="221.5" y="98.1">C3</text>
<text x="221.5" y="99.3">10uF</text>
<text x="206.9" y="102.4">500mA</text>
<text x="201" y="125.6">K1</text>
<text x="199.8" y="130.6">C7</text>
<text x="201" y="128.6">RESET</text>
<text x="199.8" y="134.1">NC(0.1uF)</text>
<text x="116.4" y="148">R7</text>
<text x="124.7" y="147.5">LED1</text>
<text x="116.4" y="153.9">R8</text>
<text x="116.4" y="150.1">1K</text>
<text x="124.7" y="153.5">LED2</text>
<text x="124.7" y="150.7">LED</text>
<text x="210.6" y="153.2">D1</text>
<text x="220.6" y="153.2">R1</text>
<text x="221.8" y="154.3">1K</text>
<text x="83.1" y="157.6">R6</text>
<text x="83.1" y="159.7">1K</text>
<text x="91.4" y="157.1">LED5</text>
<text x="91.4" y="160.3">POWER</text>
<text x="116.4" y="159.9">R5</text>
<text x="116.4" y="156.1">1K</text>
<text x="124.7" y="159.4">LED3</text>
<text x="124.7" y="156.7">LED</text>
<text x="189.1" y="157.9">K2</text>
<text x="189.1" y="160.9">Download</text>
<text x="210.6" y="156.8">1N5817</text>
<text x="210.7" y="161.6">P4</text>
<text x="116.4" y="165.9">R3</text>
<text x="116.4" y="162.1">1K</text>
<text x="124.7" y="165.4">LED4</text>
<text x="124.7" y="162.7">LED</text>
<text x="210.7" y="162.8">CON4</text>
<text x="116.4" y="168.1">1K</text>
<text x="124.7" y="168.7">LED</text>
</g>
<g font-size="1.1" fill="#f00">
<text x="167.7" y="50.5">GND</text>
<text x="172.6" y="50.5">3.3V</text>
<text x="158.2" y="58.8">AIN5/MOSI</text>
<text x="158.2" y="57.6">AIN6/MISO</text>
<text x="159.4" y="56.4">AIN7/SCK P17</text>
<text x="178.5" y="58.8">AD5/UDSR</text>
<text x="178.5" y="57.6">AD6/URI</text>
<text x="178.5" y="56.4">AD7/UDCD</text>
<text x="154.7" y="62.4">AIN2/PWM3/CAP3</text>
<text x="155.9" y="63.6">AIN1/T2EX/CAP2</text>
<text x="157.1" y="64.8">AIN0/T2/CAP1</text>
<text x="159.4" y="60">AIN4/SCS P14</text>
<text x="160.6" y="61.2">AIN3</text>
<text x="178.5" y="64.8">AD0/UDTR</text>
<text x="178.5" y="63.6">AD1/URTS</text>
<text x="178.5" y="62.4">AD2/RXD_</text>
<text x="178.5" y="61.2">AD3/TXD_</text>
<text x="178.5" y="60">AD4/UCTS</text>
<text x="160.6" y="68.3">ALE/XB P54</text>
<text x="160.6" y="69.5">!A15/XAP55</text>
<text x="166.5" y="79.1">GND</text>
<text x="171.4" y="79.1">5V</text>
<text x="152.3" y="86.3">LED3/TNOW_/TXD1_/A4 P44</text>
<text x="154.7" y="85.1">LED2/A0/RXD1_</text>
<text x="158.2" y="88.6">XO/SCK_</text>
<text x="158.2" y="87.5">XI/SCS_</text>
<text x="160.6" y="89.9">RXD P30</text>
<text x="177.3" y="89.9">A8</text>
<text x="155.4" y="93.3">LED1/!A15/INT1</text>
<text x="155.9" y="94.7">LEDC/XCS0/T0</text>
<text x="157.9" y="92.3">LED0/INT0 P32</text>
<text x="159.4" y="95.8">DA6/T1 P35</text>
<text x="160.6" y="91.1">TXD P31</text>
<text x="177.3" y="91.1">A9</text>
<text x="177.3" y="92.3">A10</text>
<text x="177.3" y="93.5">A11</text>
<text x="177.3" y="94.9">PWM1/A12</text>
<text x="177.3" y="95.8">TNOW/PWM2/A13/T2EX_/CAP2_</text>
<text x="160.6" y="97">WR P36</text>
<text x="160.6" y="98.2">RD</text>
<text x="177.3" y="97">RXD1/A14</text>
<text x="177.3" y="98.2">TXD1/DA7/A15</text>
<text x="216.3" y="164.3" transform="rotate(-90 216.3 164.3)">5V</text>
<text x="217.5" y="165.4" transform="rotate(-90 217.5 165.4)">RXD</text>
<text x="218.8" y="165.4" transform="rotate(-90 218.8 165.4)">TXD</text>
<text x="220" y="165.4" transform="rotate(-90 220 165.4)">GND</text>
</g>
<g font-size="1.1">
<text x="168.5" y="52.2">1</text>
<text x="168.5" y="53.4">3</text>
<text x="172.6" y="52.2">2</text>
<text x="172.6" y="53.4">4</text>
<text x="168.5" y="54.6">5</text>
<text x="168.5" y="55.8">7</text>
<text x="168.5" y="57">9</text>
<text x="168.5" y="58.2">11</text>
<text x="168.5" y="59.4">13</text>
<text x="172" y="57">10</text>
<text x="172" y="58.2">12</text>
<text x="172" y="59.4">14</text>
<text x="172.6" y="54.6">6</text>
<text x="172.6" y="55.8">8</text>
<text x="122.3" y="60.9" transform="rotate(-90 122.3 60.9)">33 P04</text>
<text x="123.4" y="60.9" transform="rotate(-90 123.4 60.9)">32 P05</text>
<text x="124.6" y="60.9" transform="rotate(-90 124.6 60.9)">31 P06</text>
<text x="125.8" y="60.9" transform="rotate(-90 125.8 60.9)">30 P07</text>
<text x="127" y="60.9" transform="rotate(-90 127 60.9)">29 P50</text>
<text x="127.6" y="65.4" transform="rotate(-90 127.6 65.4)">P5.0</text>
<text x="128.2" y="60.9" transform="rotate(-90 128.2 60.9)">28 P51</text>
<text x="128.8" y="65.4" transform="rotate(-90 128.8 65.4)">P5.1</text>
<text x="129.4" y="60.9" transform="rotate(-90 129.4 60.9)">27 P54</text>
<text x="130.6" y="60.9" transform="rotate(-90 130.6 60.9)">26 P55</text>
<text x="131.7" y="60.9" transform="rotate(-90 131.7 60.9)">25 P27</text>
<text x="132.9" y="60.9" transform="rotate(-90 132.9 60.9)">24 P26</text>
<text x="134.1" y="60.9" transform="rotate(-90 134.1 60.9)">23 P25</text>
<text x="168.5" y="60.6">15</text>
<text x="168.5" y="61.8">17</text>
<text x="168.5" y="63">19</text>
<text x="168.5" y="64.2">21</text>
<text x="168.5" y="65.4">23</text>
<text x="172" y="60.6">16</text>
<text x="172" y="61.8">18</text>
<text x="172" y="63">20</text>
<text x="172" y="64.2">22</text>
<text x="172" y="65.4">24</text>
<text x="207.2" y="62.4">3</text>
<text x="210.1" y="63">VIN</text>
<text x="215.7" y="63">VOUT</text>
<text x="220.8" y="62.4">2</text>
<text x="122.9" y="70.9" transform="rotate(-90 122.9 70.9)">P0.4/AD4/UCTS</text>
<text x="124" y="71" transform="rotate(-90 124 71)">P0.5/AD5/UDSR</text>
<text x="125.2" y="69.9" transform="rotate(-90 125.2 69.9)">P0.6/AD6/URI</text>
<text x="126.4" y="71.2" transform="rotate(-90 126.4 71.2)">P0.7/AD7/UDCD</text>
<text x="130" y="69.4" transform="rotate(-90 130 69.4)">P5.4/ALE/XB</text>
<text x="131.1" y="69.8" transform="rotate(-90 131.1 69.8)">P5.5/!A15/XA</text>
<text x="133.5" y="70.6" transform="rotate(-90 133.5 70.6)">P2.6/RXD1/A14</text>
<text x="168.5" y="66.5">25</text>
<text x="168.5" y="67.7">27</text>
<text x="168.5" y="68.9">29</text>
<text x="168.5" y="70.2">31</text>
<text x="172" y="66.5">26</text>
<text x="172" y="67.7">28</text>
<text x="172" y="68.9">30</text>
<text x="172" y="70.2">32</text>
<text x="214" y="69.8" transform="rotate(-90 214 69.8)">1</text>
<text x="214.5" y="66.7" transform="rotate(-90 214.5 66.7)">GND</text>
<text x="54.7" y="75.5">3</text>
<text x="54.7" y="76.7">4</text>
<text x="54.7" y="77.9">5</text>
<text x="54.7" y="73.2">1</text>
<text x="54.7" y="74.3">2</text>
<text x="57.7" y="76.1">P1.5/AIN5/MOSI</text>
<text x="57.7" y="77.3">P1.6/AIN6/MISO</text>
<text x="57.7" y="73.7">P1.2/AIN2/PWM3/CAP3</text>
<text x="57.7" y="74.9">P1.4/AIN4/SCS</text>
<text x="77" y="77.3">P0.2/RXD_</text>
<text x="77.3" y="76.1">GND/VSS</text>
<text x="78.5" y="73.7">VDD33</text>
<text x="79.2" y="74.9">VIN5</text>
<text x="83.7" y="75.5">18</text>
<text x="83.7" y="77.9">16</text>
<text x="83.7" y="76.7">17</text>
<text x="83.7" y="74.3">19</text>
<text x="83.7" y="73.2">20</text>
<text x="109.1" y="73.2">34</text>
<text x="109.1" y="74.3">35</text>
<text x="109.1" y="75.5">36</text>
<text x="109.1" y="76.7">37</text>
<text x="109.1" y="77.9">38</text>
<text x="112.5" y="73.7">P0.3/AD3/TXD_</text>
<text x="112.5" y="74.9">P0.2/AD2/RXD_</text>
<text x="112.5" y="76.1">P0.1/AD1/URTS</text>
<text x="112.5" y="77.3">P0.0/AD0/UDTR</text>
<text x="132.3" y="73.1" transform="rotate(-90 132.3 73.1)">P2.7/TXD1/DA7/A15</text>
<text x="138" y="73.7">P2.4/PWM1/A12</text>
<text x="141" y="76.1">P2.2/A10</text>
<text x="141" y="74.9">P2.3/A11</text>
<text x="141.3" y="77.3">P2.1/A9</text>
<text x="146.9" y="77.9">18</text>
<text x="146.9" y="76.7">19</text>
<text x="146.9" y="75.5">20</text>
<text x="146.9" y="74.3">21</text>
<text x="146.9" y="73.2">22</text>
<text x="54.2" y="83.9">10</text>
<text x="54.7" y="79.1">6</text>
<text x="54.7" y="80.3">7</text>
<text x="54.7" y="81.5">8</text>
<text x="54.7" y="82.7">9</text>
<text x="57.7" y="78.5">P1.7/AIN7/SCK</text>
<text x="57.7" y="79.8">P5.7/RST</text>
<text x="57.7" y="80.9">P3.2/LED0/INT0</text>
<text x="57.7" y="82.1">P3.3/LED1/INT1</text>
<text x="57.7" y="83.3">P3.4/LEDC/T0</text>
<text x="67.6" y="82.1">P2.5/TNOW/PWM2/T2EX_/CAP2_</text>
<text x="76.6" y="83.3">P2.4/PWM1</text>
<text x="77" y="80.9">P2.6/RXD1</text>
<text x="77" y="79.8">P2.7/TXD1</text>
<text x="77" y="78.5">P0.3/TXD_</text>
<text x="83.7" y="83.9">11</text>
<text x="83.7" y="81.5">13</text>
<text x="83.7" y="80.3">14</text>
<text x="83.7" y="79.1">15</text>
<text x="83.7" y="82.7">12</text>
<text x="109.1" y="79.1">39</text>
<text x="109.1" y="80.3">40</text>
<text x="109.1" y="81.5">41</text>
<text x="109.1" y="82.7">42</text>
<text x="109.1" y="83.9">43</text>
<text x="112.5" y="78.5">VIN5</text>
<text x="112.5" y="79.8">VDD33</text>
<text x="112.5" y="80.9">P1.0/AIN0/T2/CAP1</text>
<text x="112.5" y="82.1">P1.1/AIN1/T2EX/CAP2</text>
<text x="112.5" y="83.3">P1.2/AIN2/PWM3/CAP3</text>
<text x="134.7" y="81.4" transform="rotate(-90 134.7 81.4)">P2.5/TNOW/PWM2/A13/T2EX_/CAP2_</text>
<text x="135.8" y="79.8">P4.0/LED2/A0/RXD1_</text>
<text x="138.7" y="82.1">P4.7/XO/SCK_</text>
<text x="139" y="83.3">P4.6/XI/SCS_</text>
<text x="140.5" y="80.9">GND/VSS</text>
<text x="141.3" y="78.5">P2.0/A8</text>
<text x="146.9" y="83.9">13</text>
<text x="146.9" y="82.7">14</text>
<text x="146.9" y="81.5">15</text>
<text x="146.9" y="80.3">16</text>
<text x="146.9" y="79.1">17</text>
<text x="167.3" y="80.9">1</text>
<text x="167.3" y="82.1">3</text>
<text x="167.3" y="83.3">5</text>
<text x="171.4" y="80.9">2</text>
<text x="171.4" y="82.1">4</text>
<text x="171.4" y="83.3">6</text>
<text x="218.5" y="83.3">3</text>
<text x="218.5" y="82.1">5</text>
<text x="222.6" y="83.3">4</text>
<text x="222.6" y="82.1">6</text>
<text x="57.7" y="84.5">P4.6/XI/SCS_</text>
<text x="75.5" y="84.5">P4.7/XO/SCK_</text>
<text x="109.1" y="85.1">44</text>
<text x="112.5" y="84.5">P1.3/AIN3</text>
<text x="112.5" y="85.7">P1.4/AIN4/SCS</text>
<text x="141" y="85.7">P3.6/WR</text>
<text x="141.2" y="84.5">P3.7/RD</text>
<text x="146.9" y="85.1">12</text>
<text x="167.3" y="84.5">7</text>
<text x="167.3" y="85.7">9</text>
<text x="167.3" y="86.9">11</text>
<text x="167.3" y="88.1">13</text>
<text x="167.3" y="89.2">15</text>
<text x="170.9" y="85.7">10</text>
<text x="170.9" y="86.9">12</text>
<text x="170.9" y="88.1">14</text>
<text x="170.9" y="89.2">16</text>
<text x="171.4" y="84.5">8</text>
<text x="218.5" y="84.5">1</text>
<text x="222.6" y="84.5">2</text>
<text x="122.9" y="95.4" transform="rotate(-90 122.9 95.4)">P1.5/AIN5/MOSI</text>
<text x="124" y="95.4" transform="rotate(-90 124 95.4)">P1.6/AIN6/MISO</text>
<text x="125.2" y="95.4" transform="rotate(-90 125.2 95.4)">P1.7/AIN7/SCK</text>
<text x="126.4" y="95.4" transform="rotate(-90 126.4 95.4)">P5.7/RST</text>
<text x="127.6" y="95.4" transform="rotate(-90 127.6 95.4)">P3.0/RXD</text>
<text x="128.8" y="95.4" transform="rotate(-90 128.8 95.4)">P4.4/LED3/TNOW_/TXD1_/A4</text>
<text x="130" y="95.4" transform="rotate(-90 130 95.4)">P3.1/TXD</text>
<text x="131.1" y="95.4" transform="rotate(-90 131.1 95.4)">P3.2/LED0/INT0</text>
<text x="132.3" y="95.4" transform="rotate(-90 132.3 95.4)">P3.3/LED1/!A15/INT1</text>
<text x="133.5" y="95.4" transform="rotate(-90 133.5 95.4)">P3.4/LEDC/XCS0/T0</text>
<text x="134.7" y="95.4" transform="rotate(-90 134.7 95.4)">P3.5/DA6/T1</text>
<text x="167.3" y="90.5">17</text>
<text x="167.3" y="91.7">19</text>
<text x="167.3" y="92.9">21</text>
<text x="167.3" y="94.1">23</text>
<text x="167.3" y="95.2">25</text>
<text x="170.9" y="90.5">18</text>
<text x="170.9" y="91.7">20</text>
<text x="170.9" y="92.9">22</text>
<text x="170.9" y="94.1">24</text>
<text x="170.9" y="95.2">26</text>
<text x="122.3" y="98.5" transform="rotate(-90 122.3 98.5)">1</text>
<text x="123.4" y="98.5" transform="rotate(-90 123.4 98.5)">2</text>
<text x="124.6" y="98.5" transform="rotate(-90 124.6 98.5)">3</text>
<text x="125.8" y="98.5" transform="rotate(-90 125.8 98.5)">4</text>
<text x="127" y="98.5" transform="rotate(-90 127 98.5)">5</text>
<text x="128.2" y="98.5" transform="rotate(-90 128.2 98.5)">6</text>
<text x="129.4" y="98.5" transform="rotate(-90 129.4 98.5)">7</text>
<text x="130.6" y="98.5" transform="rotate(-90 130.6 98.5)">8</text>
<text x="131.7" y="98.5" transform="rotate(-90 131.7 98.5)">9</text>
<text x="132.9" y="99" transform="rotate(-90 132.9 99)">10</text>
<text x="134.1" y="99" transform="rotate(-90 134.1 99)">11</text>
<text x="167.3" y="96.4">27</text>
<text x="167.3" y="97.6">29</text>
<text x="167.3" y="98.8">31</text>
<text x="170.9" y="96.4">28</text>
<text x="170.9" y="97.6">30</text>
<text x="170.9" y="98.8">32</text>
<text x="215.7" y="162" transform="rotate(-90 215.7 162)">4</text>
<text x="216.9" y="162" transform="rotate(-90 216.9 162)">3</text>
<text x="218.1" y="162" transform="rotate(-90 218.1 162)">2</text>
<text x="219.4" y="162" transform="rotate(-90 219.4 162)">1</text>
</g>
<g font-size="1.1" fill="#800000">
<text x="183.6" y="50.5">3V3</text>
<text x="164.2" y="58.8">P15</text>
<text x="164.2" y="57.6">P16</text>
<text x="176.1" y="58.8">P05</text>
<text x="176.1" y="57.6">P06</text>
<text x="176.1" y="56.4">P07</text>
<text x="164.2" y="64.8">P10</text>
<text x="164.2" y="63.6">P11</text>
<text x="164.2" y="62.4">P12</text>
<text x="164.2" y="61.2">P13</text>
<text x="164.2" y="66">P50</text>
<text x="176.1" y="64.8">P00</text>
<text x="176.1" y="63.6">P01</text>
<text x="176.1" y="62.4">P02</text>
<text x="176.1" y="61.2">P03</text>
<text x="176.1" y="60">P04</text>
<text x="202.7" y="61.2">+5V</text>
<text x="228.8" y="63">3V3</text>
<text x="164.2" y="67.1">P51</text>
<text x="176.1" y="68.3">RST</text>
<text x="200.5" y="82.1">VIN</text>
<text x="212.3" y="80.3">3V3</text>
<text x="227.8" y="80.3">VIN</text>
<text x="163" y="85.1">P40</text>
<text x="163" y="87.5">P46</text>
<text x="163" y="88.6">P47</text>
<text x="212.2" y="86.3">+5V</text>
<text x="163" y="93.5">P33</text>
<text x="163" y="94.7">P34</text>
<text x="174.9" y="92.3">P22</text>
<text x="174.9" y="93.5">P23</text>
<text x="174.9" y="94.7">P24</text>
<text x="174.9" y="95.8">P25</text>
<text x="163" y="98.2">P37</text>
<text x="174.9" y="97">P26</text>
<text x="174.9" y="98.2">P27</text>
<text x="221.6" y="101.3">+5V</text>
<text x="106.8" y="123.6" transform="rotate(-90 106.8 123.6)">P46</text>
<text x="116.2" y="123.6" transform="rotate(-90 116.2 123.6)">P47</text>
<text x="213" y="126.9">RST</text>
<text x="194.6" y="132.3">VDD33</text>
<text x="196.3" y="159.3">P46</text>
</g>
<g font-size="1.1" fill="#781915">
<text x="91.5" y="69.5">VDD33</text>
<text x="92.7" y="72">VIN</text>
<text x="176.1" y="69.5">VDD33</text>
<text x="51" y="73.2">P12</text>
<text x="51" y="74.3">P14</text>
<text x="51" y="75.5">P15</text>
<text x="51" y="76.7">P16</text>
<text x="51" y="77.9">P17</text>
<text x="86.8" y="76.7">P02</text>
<text x="86.8" y="77.9">P03</text>
<text x="98.6" y="77.9">VIN</text>
<text x="104.6" y="74.3">P02</text>
<text x="104.6" y="73.2">P03</text>
<text x="104.6" y="76.7">P00</text>
<text x="104.6" y="75.5">P01</text>
<text x="149.9" y="77.9">P20</text>
<text x="149.9" y="76.7">P21</text>
<text x="149.9" y="75.5">P22</text>
<text x="149.9" y="74.3">P23</text>
<text x="149.9" y="73.2">P24</text>
<text x="51" y="83.9">P46</text>
<text x="51" y="79.1">RST</text>
<text x="51" y="80.3">P32</text>
<text x="51" y="81.5">P33</text>
<text x="51" y="82.7">P34</text>
<text x="86.8" y="83.9">P47</text>
<text x="86.8" y="82.7">P24</text>
<text x="86.8" y="81.5">P25</text>
<text x="86.8" y="80.3">P26</text>
<text x="86.8" y="79.1">P27</text>
<text x="98.6" y="79.1">VDD33</text>
<text x="104.6" y="80.3">P10</text>
<text x="104.6" y="81.5">P11</text>
<text x="104.6" y="82.7">P12</text>
<text x="104.6" y="83.9">P13</text>
<text x="149.9" y="82.7">P46</text>
<text x="149.9" y="83.9">P37</text>
<text x="149.9" y="79.1">P40</text>
<text x="149.9" y="81.5">P47</text>
<text x="176.1" y="80.3">VBUS</text>
<text x="226.1" y="82.7">VDD33</text>
<text x="104.6" y="85.1">P14</text>
<text x="149.9" y="85.1">P36</text>
<text x="174.9" y="89.9">P20</text>
<text x="174.9" y="91.1">P21</text>
<text x="202.4" y="100.7">VBUS</text>
<text x="122.3" y="102.1" transform="rotate(-90 122.3 102.1)">P15</text>
<text x="123.4" y="102.1" transform="rotate(-90 123.4 102.1)">P16</text>
<text x="124.6" y="102.1" transform="rotate(-90 124.6 102.1)">P17</text>
<text x="125.8" y="102.1" transform="rotate(-90 125.8 102.1)">RST</text>
<text x="127" y="102.1" transform="rotate(-90 127 102.1)">P30</text>
<text x="128.2" y="102.1" transform="rotate(-90 128.2 102.1)">P44</text>
<text x="129.4" y="102.1" transform="rotate(-90 129.4 102.1)">P31</text>
<text x="130.6" y="102.1" transform="rotate(-90 130.6 102.1)">P32</text>
<text x="131.7" y="102.1" transform="rotate(-90 131.7 102.1)">P33</text>
<text x="132.9" y="102.1" transform="rotate(-90 132.9 102.1)">P34</text>
<text x="134.1" y="102.1" transform="rotate(-90 134.1 102.1)">P35</text>
<text x="112.9" y="148.4">P14</text>
<text x="112.9" y="154.4">P15</text>
<text x="205.9" y="154.4">P02</text>
<text x="226.1" y="154.4">P03</text>
<text x="77.8" y="158.6">VIN</text>
<text x="112.9" y="160.4">P16</text>
<text x="211.8" y="158">VBUS</text>
<text x="112.9" y="166.4">P17</text>
</g>
<g font-size=".9" fill="#f00">
<text x="228.5" y="69.5">无极性</text>
<text x="223.8" y="99.5">无极性</text>
</g>
</svg>
